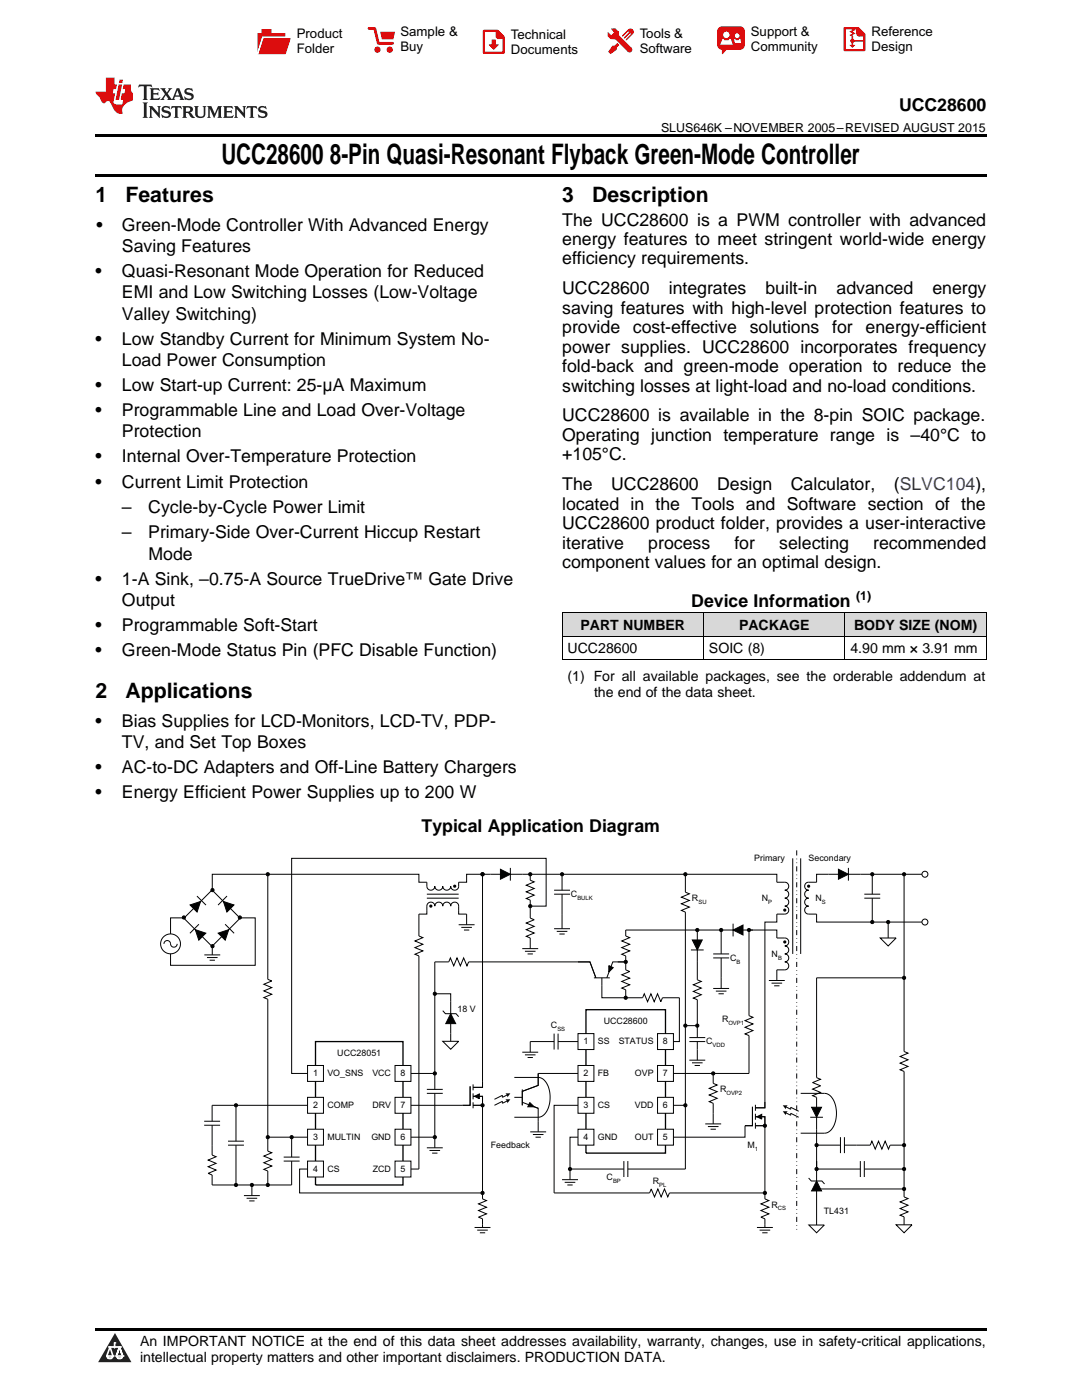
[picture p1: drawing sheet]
<svg xmlns="http://www.w3.org/2000/svg" width="216mm" height="279mm" viewBox="0 0 216 279" stroke-linecap="round" stroke-linejoin="round" font-family="sans-serif">
<g fill="#d8d8d8">
<path d="M112.2 122.3h28.2v4.7h-28.2z"/>
<path d="M140.4 122.3h28.2v4.7h-28.2z"/>
<path d="M168.6 122.3h28.2v4.7h-28.2z"/>
</g>
<path d="M22.9 266l3.3 5.9h-6.6z" fill="#231f20"/>
<path d="M21.3 270.6h1.2l-.3 .5h-.3a.53 .53 0 0 1-.6-.5z" fill-rule="evenodd" fill="#fff"/>
<path d="M21.3 270.6h1.2l-.3 .5h-.3a.53 .53 0 0 1-.6-.5z" fill="none" stroke="#231f20" stroke-width=".33"/>
<path d="M21.3 270.6l1.2 .1-.3 .4h-.5z" fill="none" stroke="#fff" stroke-width=".33"/>
<path d="M22.9 268.9h.1" fill="none" stroke="#fff" stroke-width=".33"/>
<path d="M22.9 268v.9z" fill="#fff"/>
<path d="M22.9 268v.9z" fill="none" stroke="#fff" stroke-width=".33"/>
<circle cx="22.9" cy="268" r=".16" fill="#fff"/>
<path d="M21.8 268.8h.1" fill="none" stroke="#fff" stroke-width=".33"/>
<path d="M21.8 268.8h2.2z" fill="#fff"/>
<path d="M21.8 268.8h2.2z" fill="none" stroke="#fff" stroke-width=".33"/>
<circle cx="24" cy="268.8" r=".16" fill="#fff"/>
<path d="M23.2 270.6h.1" fill="none" stroke="#fff" stroke-width=".33"/>
<path d="M23.8 268.8l-.6 1.8z" fill="#fff"/>
<path d="M23.8 268.8l-.6 1.8z" fill="none" stroke="#fff" stroke-width=".33"/>
<path d="M23.8 268.8l.7 1.8z" fill="#fff"/>
<path d="M23.8 268.8l.7 1.8z" fill="none" stroke="#fff" stroke-width=".33"/>
<path d="M24.4 270.6h.1" fill="none" stroke="#fff" stroke-width=".33"/>
<circle cx="21.3" cy="270.6" r=".16" fill="#fff"/>
<path d="M22 268.8l-.7 1.8z" fill="#fff"/>
<path d="M22 268.8l-.7 1.8z" fill="none" stroke="#fff" stroke-width=".33"/>
<path d="M22 268.8l.5 1.8z" fill="#fff"/>
<path d="M22 268.8l.5 1.8z" fill="none" stroke="#fff" stroke-width=".33"/>
<circle cx="22.5" cy="270.6" r=".16" fill="#fff"/>
<path d="M23.3 270.6h1.2a.63 .63 0 0 1-.6 .5 .63 .63 0 0 1-.6-.5z" fill-rule="evenodd" fill="#fff"/>
<path d="M23.3 270.6h1.2a.63 .63 0 0 1-.6 .5 .63 .63 0 0 1-.6-.5z" fill="none" stroke="#231f20" stroke-width=".33"/>
<path d="M23.3 270.6h1.2l-.4 .5h-.5z" fill="none" stroke="#fff" stroke-width=".33"/>
<path d="M23.2 270.6h.1" fill="none" stroke="#fff" stroke-width=".33"/>
<circle cx="24.5" cy="270.6" r=".16" fill="#fff"/>
<path d="M19 265.1h177.8v.5h-177.8z" fill="#000"/>
<circle cx="53.4" cy="174.5" r=".32" fill="#010202"/>
<g fill="none" stroke="#010202" stroke-width=".2">
<path d="M42.4 177.6v-3.1h11v20.9l.8 .4-1.6 .6 1.6 .7-1.6 .7 1.6 .6-1.6 .7 .8 .3v27.5"/>
<circle cx="53.4" cy="174.5" r=".32"/>
</g>
<path d="M63 207.9h17.4v28.6h-17.4z" fill="none" stroke="#010202" stroke-width=".26"/>
<path d="M61.4 212.6h3.1v3.2h-3.1z" fill-rule="evenodd" fill="#fff"/>
<path d="M61.4 212.6h3.1v3.2h-3.1z" fill="none" stroke="#010202" stroke-width=".2"/>
<path d="M61.4 219h3.1v3.2h-3.1z" fill-rule="evenodd" fill="#fff"/>
<path d="M61.4 219h3.1v3.2h-3.1z" fill="none" stroke="#010202" stroke-width=".2"/>
<path d="M61.4 225.4h3.1v3.1h-3.1z" fill-rule="evenodd" fill="#fff"/>
<path d="M61.4 225.4h3.1v3.1h-3.1z" fill="none" stroke="#010202" stroke-width=".2"/>
<path d="M61.4 231.7h3.1v3.2h-3.1z" fill-rule="evenodd" fill="#fff"/>
<path d="M61.4 231.7h3.1v3.2h-3.1z" fill="none" stroke="#010202" stroke-width=".2"/>
<path d="M78.8 212.6h3.2v3.2h-3.2z" fill-rule="evenodd" fill="#fff"/>
<path d="M78.8 212.6h3.2v3.2h-3.2z" fill="none" stroke="#010202" stroke-width=".2"/>
<path d="M78.8 219h3.2v3.2h-3.2z" fill-rule="evenodd" fill="#fff"/>
<path d="M78.8 219h3.2v3.2h-3.2z" fill="none" stroke="#010202" stroke-width=".2"/>
<path d="M78.8 225.4h3.2v3.1h-3.2z" fill-rule="evenodd" fill="#fff"/>
<path d="M78.8 225.4h3.2v3.1h-3.2z" fill="none" stroke="#010202" stroke-width=".2"/>
<path d="M78.8 231.7h3.2v3.2h-3.2z" fill-rule="evenodd" fill="#fff"/>
<path d="M78.8 231.7h3.2v3.2h-3.2z" fill="none" stroke="#010202" stroke-width=".2"/>
<circle cx="47.1" cy="220.6" r=".32" fill="#010202"/>
<g fill="none" stroke="#010202" stroke-width=".2">
<path d="M45.5 228.5h3.2M45.5 227.7h3.2M47.1 220.6v7.1M47.1 228.5v8"/>
<circle cx="47.1" cy="220.6" r=".32"/>
</g>
<circle cx="47.1" cy="236.5" r=".32" fill="#010202"/>
<circle cx="47.1" cy="236.5" r=".32" fill="none" stroke="#010202" stroke-width=".2"/>
<circle cx="50.3" cy="236.5" r=".32" fill="#010202"/>
<g fill="none" stroke="#010202" stroke-width=".2">
<path d="M40.7 224.6h3.2M40.7 223.8h3.2M42.3 224.6v5.9l.8 .3-1.6 .7 1.6 .7-1.6 .6 1.6 .7-1.6 .7 .8 .3v2M42.3 220.6v3.2M53.4 226.9v2.8l.8 .4-1.6 .6 1.6 .7-1.6 .6 1.6 .7-1.6 .7 .8 .3v2.8M56.6 231.7h3.2M56.6 230.9h3.2M58.2 226.9v4M58.2 231.7v4.8"/>
<circle cx="50.3" cy="236.5" r=".32"/>
</g>
<circle cx="58.2" cy="226.9" r=".32" fill="#010202"/>
<circle cx="58.2" cy="226.9" r=".32" fill="none" stroke="#010202" stroke-width=".2"/>
<circle cx="53.4" cy="236.5" r=".32" fill="#010202"/>
<g fill="none" stroke="#010202" stroke-width=".2">
<path d="M58.2 226.9h3.2"/>
<circle cx="53.4" cy="236.5" r=".32"/>
</g>
<circle cx="53.4" cy="226.9" r=".32" fill="#010202"/>
<g fill="none" stroke="#010202" stroke-width=".2">
<path d="M105.8 180.8h3.2v-9.5h-50.8v42.9h3.2M85.2 218.2h3.1M85.2 217.4h3.1M86.8 214.2v3.2M86.8 218.2v8.7M42.3 220.6h19.1M42.3 236.5h15.9M48.7 238.6h3.1M49.2 239.1h2.1M49.7 239.7h1.1M50.3 236.5v2.1M53.4 226.9h4.8"/>
<path d="M61.4 233.3h-1.6v4.8h36.5"/>
<circle cx="53.4" cy="226.9" r=".32"/>
</g>
<circle cx="86.8" cy="226.9" r=".32" fill="#010202"/>
<circle cx="86.8" cy="226.9" r=".32" fill="none" stroke="#010202" stroke-width=".2"/>
<circle cx="86.8" cy="214.2" r=".32" fill="#010202"/>
<g fill="none" stroke="#010202" stroke-width=".2">
<path d="M85.2 176.1v.8a.79 .79 0 0 0 .8 .8 .79 .79 0 0 0 .8-.8 .79 .79 0 0 0 .8 .8 .79 .79 0 0 0 .7-.8 .79 .79 0 0 0 .8 .8 .79 .79 0 0 0 .8-.8 .79 .79 0 0 0 .8 .8 .79 .79 0 0 0 .8-.8v-.8M85.2 179.2h6.3M85.2 178.5h6.3M83.6 182.4v4.4l.8 .3-1.6 .7 1.6 .7-1.6 .6 1.6 .7-1.6 .6 .8 .4v42.5h-1.6M85.2 181.6v-.8a.79 .79 0 0 1 .8-.8 .79 .79 0 0 1 .8 .8 .79 .79 0 0 1 .8-.8 .79 .79 0 0 1 .7 .8 .79 .79 0 0 1 .8-.8 .79 .79 0 0 1 .8 .8 .79 .79 0 0 1 .8-.8 .79 .79 0 0 1 .8 .8v.8M82 214.2h4.8M82 226.9h4.8v2.2M82 220.6h10.3M85.2 229.1h3.1M85.7 229.6h2.1M86.2 230.1h1.1"/>
<circle cx="86.8" cy="214.2" r=".32"/>
</g>
<path d="M94.7 218.8l.9-.5v1z" fill="#010202"/>
<g fill="none" stroke="#010202" stroke-width=".2">
<path d="M53.4 174.5h30.2v1.6h1.6M96.3 174.5h-3.2v1.6h-1.6M91.5 184.5h3.2M92 185.1h2.2M92.6 185.6h1M93.1 182.4v2.1M93.8 216.8v3.8h-1.5M94.4 218.8h1.9v1.8h-1.9M94.4 216.4v1.2M94.4 218.2v1.2M94.4 220v1.2M94.7 218.8l.9-.5v1z"/>
<path d="M96.3 215.8v1.2h-1.9"/>
</g>
<circle cx="96.3" cy="174.5" r=".32" fill="#010202"/>
<circle cx="96.3" cy="174.5" r=".32" fill="none" stroke="#010202" stroke-width=".2"/>
<circle cx="96.3" cy="238.1" r=".32" fill="#010202"/>
<g fill="none" stroke="#010202" stroke-width=".2">
<path d="M96.3 238.1v1.2l.8 .3-1.6 .7 1.6 .6-1.6 .7 1.6 .7-1.6 .6 .8 .3v1.8M94.7 245h3.2M95.2 245.5h2.1M95.8 246h1"/>
<circle cx="96.3" cy="238.1" r=".32"/>
</g>
<circle cx="96.3" cy="220.6" r=".32" fill="#010202"/>
<g fill="none" stroke="#010202" stroke-width=".2">
<path d="M96.3 220.6v17.5"/>
<circle cx="96.3" cy="220.6" r=".32"/>
</g>
<g fill="#010202">
<circle cx="90.7" cy="176.9" r=".32"/>
<circle cx="86" cy="180.8" r=".32"/>
</g>
<path d="M97.9 174.5h6.3M101.8 173.2v2.6" fill="none" stroke="#010202" stroke-width=".2"/>
<path d="M99.9 173.5l1.9 1-1.9 1z" fill-rule="evenodd" fill="#010202"/>
<path d="M96.3 174.5h1.6M99.9 173.5l1.9 1-1.9 1zM104.2 174.5h1.6v1.2l.8 .3-1.6 .7 1.6 .6-1.6 .7 1.6 .6-1.6 .7 .8 .3v1.2M85.2 181.6v.8h-1.6M91.5 181.6v.8h1.6" fill="none" stroke="#010202" stroke-width=".2"/>
<circle cx="105.8" cy="174.5" r=".32" fill="#010202"/>
<circle cx="105.8" cy="174.5" r=".32" fill="none" stroke="#010202" stroke-width=".2"/>
<circle cx="105.8" cy="180.8" r=".32" fill="#010202"/>
<g fill="none" stroke="#010202" stroke-width=".2">
<path d="M105.8 174.5h6.3M104.2 189.3h3.2M104.7 189.8h2.2M105.3 190.4h1M105.8 180.8v2.4l.8 .4-1.6 .6 1.6 .7-1.6 .6 1.6 .7-1.6 .7 .8 .3v2.1"/>
<circle cx="105.8" cy="180.8" r=".32"/>
</g>
<circle cx="112.2" cy="174.5" r=".32" fill="#010202"/>
<g fill="none" stroke="#010202" stroke-width=".2">
<path d="M110.6 178.5h3.1M110.6 177.7h3.1M112.1 174.5v3.2M112.1 178.5v6.8M110.6 185.3h3.1M111.1 185.9h2.1M111.6 186.4h1.1"/>
<circle cx="112.2" cy="174.5" r=".32"/>
</g>
<circle cx="96.3" cy="174.5" r=".32" fill="#010202"/>
<g fill="none" stroke="#010202" stroke-width=".2">
<path d="M96.3 174.5v41.3M86.8 192v22.2"/>
<circle cx="96.3" cy="174.5" r=".32"/>
</g>
<path d="M116.9 201.5h15.9v28.6h-15.9z" fill="none" stroke="#010202" stroke-width=".26"/>
<path d="M115.3 206.3h3.2v3.2h-3.2z" fill-rule="evenodd" fill="#fff"/>
<path d="M115.3 206.3h3.2v3.2h-3.2z" fill="none" stroke="#010202" stroke-width=".2"/>
<path d="M115.3 212.6h3.2v3.2h-3.2z" fill-rule="evenodd" fill="#fff"/>
<path d="M115.3 212.6h3.2v3.2h-3.2z" fill="none" stroke="#010202" stroke-width=".2"/>
<path d="M115.3 219h3.2v3.2h-3.2z" fill-rule="evenodd" fill="#fff"/>
<path d="M115.3 219h3.2v3.2h-3.2z" fill="none" stroke="#010202" stroke-width=".2"/>
<path d="M115.3 225.4h3.2v3.1h-3.2z" fill-rule="evenodd" fill="#fff"/>
<path d="M115.3 225.4h3.2v3.1h-3.2z" fill="none" stroke="#010202" stroke-width=".2"/>
<path d="M131.2 206.3h3.2v3.2h-3.2z" fill-rule="evenodd" fill="#fff"/>
<path d="M131.2 206.3h3.2v3.2h-3.2z" fill="none" stroke="#010202" stroke-width=".2"/>
<path d="M131.2 212.6h3.2v3.2h-3.2z" fill-rule="evenodd" fill="#fff"/>
<path d="M131.2 212.6h3.2v3.2h-3.2z" fill="none" stroke="#010202" stroke-width=".2"/>
<path d="M131.2 219h3.2v3.2h-3.2z" fill-rule="evenodd" fill="#fff"/>
<path d="M131.2 219h3.2v3.2h-3.2z" fill="none" stroke="#010202" stroke-width=".2"/>
<path d="M131.2 225.4h3.2v3.1h-3.2z" fill-rule="evenodd" fill="#fff"/>
<path d="M131.2 225.4h3.2v3.1h-3.2z" fill="none" stroke="#010202" stroke-width=".2"/>
<path d="M105.7 220l.9 .9h-1.3z" fill="#010202"/>
<path d="M101.2 219.7l-1 .5M102.6 219h1.6M104.2 217.4v.4M104.2 220l3.2 1.2M107.4 214.2v2.4l-3.2 1.2v2.8M105.7 220l.9 .9h-1.3zM106.4 220.8l1 .4v2.6" fill="none" stroke="#010202" stroke-width=".2"/>
<path d="M100.9 219.4h.9l-.6 .8v-.4z" fill-rule="evenodd" fill="#010202"/>
<path d="M101.2 218.5l-1 .5M100.2 220.2v-.4l-1.5 .8" fill="none" stroke="#010202" stroke-width=".2"/>
<path d="M100.9 218.2h.9l-.6 .8-.1-.4z" fill-rule="evenodd" fill="#010202"/>
<path d="M100.2 219v-.4l-1.5 .8M107.4 214.2h7.9M105.8 225.9h3.2M106.3 226.4h2.1M106.9 226.9h1M107.4 223.8v2.1" fill="none" stroke="#010202" stroke-width=".2"/>
<path d="M121.5 192.7l.9 .4-.9 .9z" fill="#010202"/>
<g fill="none" stroke="#010202" stroke-width=".2">
<path d="M115.3 192h2.4l1.2 3.1M118.5 195.1h3.2M120.1 195.1v1.6M121.5 192.7l.9 .4-.9 .9zM124.9 192h-2.6l-1.2 3.1M124.9 199.1h3.3l.4-.8 .6 1.6 .7-1.6 .6 1.6 .7-1.6 .7 1.6 .3-.8h3.4M104.2 210h3.2M104.7 210.5h2.2M105.3 211h1M110.6 206.3v3.2M110.6 207.9h-4.8v2.1M111.4 206.3v3.2"/>
<path d="M111.4 207.9h3.9M113.7 233.3h10.8M124.5 231.7v3.2M125.3 231.7v3.2M125.3 233.3h11.5"/>
</g>
<circle cx="113.7" cy="233.3" r=".32" fill="#010202"/>
<g fill="none" stroke="#010202" stroke-width=".2">
<path d="M115.3 226.9h-1.6v6.4M115.3 220.6h-4.7v17.5h19l.3-.8 .7 1.6 .7-1.6 .6 1.6 .7-1.6 .6 1.6 .4-.8h19"/>
<circle cx="113.7" cy="233.3" r=".32"/>
</g>
<circle cx="136.8" cy="220.6" r=".32" fill="#010202"/>
<g fill="none" stroke="#010202" stroke-width=".2">
<path d="M134.4 220.6h2.4v12.7"/>
<circle cx="136.8" cy="220.6" r=".32"/>
</g>
<path d="M151 222.9l1-.5v.9z" fill="#010202"/>
<path d="M152.6 219.9v1.2h-1.9M150.1 220.9v3.8h-1.4M150.7 222.9h1.9v1.8h-1.9M150.7 220.5v1.2M150.7 222.3v1.2M150.7 224.1v1.2M151 222.9l1-.5v.9z" fill="none" stroke="#010202" stroke-width=".2"/>
<circle cx="152.6" cy="238.1" r=".32" fill="#010202"/>
<g fill="none" stroke="#010202" stroke-width=".2">
<path d="M151 245h3.2M151.6 245.5h2.1M152.1 246h1.1M152.6 244.4v.6"/>
<circle cx="152.6" cy="238.1" r=".32"/>
</g>
<circle cx="152.6" cy="224.7" r=".32" fill="#010202"/>
<g fill="none" stroke="#010202" stroke-width=".2">
<path d="M136.8 174.5v3.6l.8 .3-1.6 .6 1.6 .7-1.6 .7 1.6 .6-1.6 .7 .8 .3v22.7M102.6 215h4.8a3.1 3.1 0 0 1 2.3 3.2 4.4 4.4 0 0 1-1.8 4.7l-5.3 .1M152.6 224.7v13.4"/>
<circle cx="152.6" cy="224.7" r=".32"/>
</g>
<circle cx="136.8" cy="174.5" r=".32" fill="#010202"/>
<g fill="none" stroke="#010202" stroke-width=".2">
<path d="M124.9 192v1.6l.7 .3-1.5 .6 1.5 .7-1.5 .7 1.5 .6-1.5 .7 .8 .3v1.6"/>
<circle cx="136.8" cy="174.5" r=".32"/>
</g>
<circle cx="124.9" cy="192" r=".32" fill="#010202"/>
<g fill="none" stroke="#010202" stroke-width=".2">
<path d="M123.3 192h1.6"/>
<circle cx="124.9" cy="192" r=".32"/>
</g>
<circle cx="124.9" cy="199.1" r=".32" fill="#010202"/>
<g fill="none" stroke="#010202" stroke-width=".2">
<path d="M120.1 196.7v2.4h4.8"/>
<circle cx="124.9" cy="199.1" r=".32"/>
</g>
<circle cx="136.8" cy="204.7" r=".32" fill="#010202"/>
<g fill="none" stroke="#010202" stroke-width=".2">
<path d="M112.1 174.5h24.7M124.9 185.6h14.2M135.6 199.1v8.8h-1.2M137.6 211.6h3.1M137.6 207.9h3.1M137.6 207.1h3.1M138.1 212.1h2.1M138.6 212.6h1.1M139.1 207.1v-2.4h-2.3v15.9M139.1 207.9v3.7M112.1 235.4h3.2M112.7 236h2.1"/>
<path d="M113.2 236.5h1.1M113.7 233.3v2.1M152.6 238.1v1.2l.8 .3-1.6 .7 1.6 .6-1.6 .7 1.6 .7-1.6 .6 .8 .3v1.2"/>
<circle cx="136.8" cy="204.7" r=".32"/>
</g>
<circle cx="139.1" cy="204.7" r=".32" fill="#010202"/>
<g fill="none" stroke="#010202" stroke-width=".2">
<path d="M155 176.1h1.6a.79 .79 0 0 1 .8 .8 .79 .79 0 0 1-.8 .8 .79 .79 0 0 1 .8 .8 .79 .79 0 0 1-.8 .7 .79 .79 0 0 1 .8 .8 .79 .79 0 0 1-.8 .8 .8 .8 0 0 1 .8 .8 .8 .8 0 0 1-.8 .8h-1.6M158.2 171.3v19.1M159.8 171.3v19.1M162.9 176.1h-1.5a.79 .79 0 0 0-.8 .8 .79 .79 0 0 0 .8 .8 .79 .79 0 0 0-.8 .8 .79 .79 0 0 0 .8 .7 .79 .79 0 0 0-.8 .8 .79 .79 0 0 0 .8 .8 .8 .8 0 0 0-.8 .8 .8 .8 0 0 0 .8 .8h1.5M155 187.2h1.6a.79 .79 0 0 1 .8 .8 .79 .79 0 0 1-.8 .8 .79 .79 0 0 1 .8 .8 .79 .79 0 0 1-.8 .8 .79 .79 0 0 1 .8 .8 .79 .79 0 0 1-.8 .8 .79 .79 0 0 1 .8 .8 .79 .79 0 0 1-.8 .8h-1.6"/>
<circle cx="139.1" cy="204.7" r=".32"/>
</g>
<g fill="#010202">
<circle cx="161.4" cy="176.9" r=".32"/>
<circle cx="156.6" cy="188" r=".32"/>
<circle cx="156.6" cy="181.6" r=".32"/>
</g>
<g fill="none" stroke="#010202" stroke-width=".2">
<path d="M136.8 174.5h18.2v1.6M159 169.7v1M159 171.4v.1M159 172.1v.2M159 172.9v1M159 174.5v.2M159 175.3v.1M159 176.1v1M159 177.7v.2M159 178.5v.1M159 179.2v1.1M169.3 173.2v2.6"/>
<path d="M171.7 174.5h-8.8v1.6M149.5 185.6h5.5v1.6M155 182.4v1.6h-2.4v35.9M159 180.9v.1M159 181.7v.1M159 182.4v1M159 184.1v.1M159 184.8v.2M159 185.6v1M159 187.3v.1M159 188v.2M159 188.8v1"/>
<path d="M159 190.4v.2M159 191.2v.1M159 192v1M159 193.6v.1M159 194.4v.1M159 195.1v1.1M159 196.8v.1M159 197.6v.1M159 198.3v1M159 200v.1M159 200.7v.2M159 201.5v1"/>
<path d="M159 203.2v.1M159 203.9v.2M159 204.7v1M159 206.3v.2M159 207.1v.1M159 207.9v1M159 209.5v.1M159 210.3v.1M159 211v1.1M159 212.7v.1M159 213.5v.1M159 214.2v1"/>
<path d="M159 215.9v.1M159 216.6v.2M159 217.4v1M159 219.1v.1M159 219.8v.2M159.8 218.2h4.7a3.1 3.1 0 0 1 2.4 3.2 4.4 4.4 0 0 1-1.9 4.7l-5.2 .1M159 220.6v1M159 222.2v.2M159 223v.1M159 223.8v1M159 225.4v.1M159 226.2v.1"/>
<path d="M159 226.9v1.1M159 228.6v.1M159 229.4v.1M159 230.1v1M159 231.8v.1M159 232.5v.2M159 233.3v1M159 235v.1M159 235.7v.2M159 236.5v1M159 238.1v.2M159 238.9v.1"/>
<path d="M159 239.7v1M159 241.3v.1M159 242.1v.1M159 242.8v1.1M159 244.5v.1M159 245.3v.1"/>
</g>
<path d="M167.3 173.5l2 1-2 1z" fill-rule="evenodd" fill="#010202"/>
<path d="M167.3 173.5l2 1-2 1z" fill="none" stroke="#010202" stroke-width=".2"/>
<circle cx="174.1" cy="174.5" r=".32" fill="#010202"/>
<g fill="none" stroke="#010202" stroke-width=".2">
<path d="M171.7 174.5h2.3v4M172.5 179.2h3.1M172.5 178.5h3.1M174 179.2v4.8"/>
<circle cx="174.1" cy="174.5" r=".32"/>
</g>
<circle cx="174.1" cy="184" r=".32" fill="#010202"/>
<g fill="none" stroke="#010202" stroke-width=".2">
<path d="M162.9 182.4v1.6h11.1"/>
<circle cx="174.1" cy="184" r=".32"/>
</g>
<circle cx="177.2" cy="184" r=".32" fill="#010202"/>
<g fill="none" stroke="#010202" stroke-width=".2">
<path d="M174 184h3.2v3.2M175.6 187.2h3.2l-1.6 1.6z"/>
<circle cx="177.2" cy="184" r=".32"/>
</g>
<circle cx="180.4" cy="174.5" r=".32" fill="#010202"/>
<g fill="none" stroke="#010202" stroke-width=".2">
<path d="M174 174.5h6.4v20.6"/>
<circle cx="180.4" cy="174.5" r=".32"/>
</g>
<circle cx="184.6" cy="184" r=".6" fill="#fff"/>
<g fill="none" stroke="#010202" stroke-width=".2">
<path d="M177.2 184h6.8"/>
<circle cx="184.6" cy="184" r=".6"/>
</g>
<circle cx="180.4" cy="195.1" r=".32" fill="#010202"/>
<g fill="none" stroke="#010202" stroke-width=".2">
<path d="M153.4 195.7h3.2M153.9 196.2h2.2M154.5 196.7h1M155 193.6v2.1M180.4 195.1h-17.5v20l.8 .3-1.6 .7 1.6 .6-1.6 .7 1.6 .6-1.6 .7 .8 .3v6.4M161.7 223h2.5"/>
<circle cx="180.4" cy="195.1" r=".32"/>
</g>
<path d="M161.9 221h2l-1 2z" fill-rule="evenodd" fill="#010202"/>
<path d="M161.9 221h2l-1 2z" fill="none" stroke="#010202" stroke-width=".2"/>
<circle cx="162.9" cy="228.5" r=".32" fill="#010202"/>
<g fill="none" stroke="#010202" stroke-width=".2">
<path d="M156.8 222.1l1 .5M162.9 225.4v3.1"/>
<circle cx="162.9" cy="228.5" r=".32"/>
</g>
<path d="M156.2 221.8h1l-.3 .3-.1 .5z" fill-rule="evenodd" fill="#010202"/>
<path d="M156.8 220.9l1 .5M157.8 222.6v-.4l1.6 .8" fill="none" stroke="#010202" stroke-width=".2"/>
<path d="M156.2 220.6h1l-.3 .3-.1 .5z" fill-rule="evenodd" fill="#010202"/>
<path d="M157.8 221.4v-.4l1.6 .8M162.9 228.5h4.8M162.9 233.3h8.8M167.7 226.9v3.2M168.5 228.5h5.1l.4-.8 .6 1.6 .7-1.6 .7 1.6 .6-1.6 .7 1.6 .3-.8h2.8M168.5 226.9v3.2M171.7 231.7v3.2M172.5 231.7v3.2M172.5 233.3h7.9M161.4 244.5h3.1l-1.6 1.5z" fill="none" stroke="#010202" stroke-width=".2"/>
<circle cx="162.9" cy="233.3" r=".32" fill="#010202"/>
<g fill="none" stroke="#010202" stroke-width=".2">
<path d="M180.4 195.1v14.8l.8 .3-1.6 .6 1.6 .7-1.6 .7 1.6 .6-1.6 .7 .8 .3v14.7M162.9 228.5v4.8"/>
<circle cx="162.9" cy="233.3" r=".32"/>
</g>
<circle cx="180.4" cy="233.3" r=".32" fill="#010202"/>
<g fill="none" stroke="#010202" stroke-width=".2">
<path d="M180.4 228.5v4.8"/>
<circle cx="180.4" cy="233.3" r=".32"/>
</g>
<circle cx="180.4" cy="228.5" r=".32" fill="#010202"/>
<g fill="none" stroke="#010202" stroke-width=".2">
<path d="M180.4 237.3v1.6l.8 .3-1.6 .7 1.6 .6-1.6 .7 1.6 .7-1.6 .6 .8 .3v1.6M178.8 244.4h3.2l-1.6 1.6z"/>
<circle cx="180.4" cy="228.5" r=".32"/>
</g>
<path d="M162.9 235.7l1 2h-2z" fill-rule="evenodd" fill="#010202"/>
<path d="M161.4 235.1l.5 .6h2.1l.5 .6M162.9 235.7l1 2h-2zM162.9 233.3v-1.6v1.6M162.9 233.3v11.2M162.9 237.3h17.5" fill="none" stroke="#010202" stroke-width=".2"/>
<circle cx="180.4" cy="237.3" r=".32" fill="#010202"/>
<g fill="none" stroke="#010202" stroke-width=".2">
<path d="M142.3 214.2v2l.8 .3-1.6 .7 1.6 .7-1.6 .6 1.6 .7-1.6 .7 .8 .3v4.1M140.7 224.3h3.2M141.3 224.8h2.1M141.8 225.4h1M180.4 233.3v4"/>
<circle cx="180.4" cy="237.3" r=".32"/>
</g>
<circle cx="142.3" cy="214.2" r=".32" fill="#010202"/>
<g fill="none" stroke="#010202" stroke-width=".2">
<path d="M134.4 214.2h7.9"/>
<circle cx="142.3" cy="214.2" r=".32"/>
</g>
<circle cx="149.5" cy="185.6" r=".32" fill="#010202"/>
<g fill="none" stroke="#010202" stroke-width=".2">
<path d="M143.9 185.6h6.3M146.3 184.3v2.6M142.3 214.2h7.2"/>
<circle cx="149.5" cy="185.6" r=".32"/>
</g>
<path d="M146.3 185.6l2-1v2z" fill-rule="evenodd" fill="#010202"/>
<path d="M146.3 185.6l2-1v2zM149.5 185.6v17.1l.7 .3-1.5 .7 1.5 .6-1.5 .7 1.5 .7-1.5 .6 .8 .4v7.5M148.7 224.7v2.2h-14.3" fill="none" stroke="#010202" stroke-width=".2"/>
<path d="M89.9 202.3l1 2h-2z" fill-rule="evenodd" fill="#010202"/>
<path d="M89.9 199.9v6.4M88.3 201.7l.6 .6h2.1l.5 .6M89.9 202.3l1 2h-2z" fill="none" stroke="#010202" stroke-width=".2"/>
<circle cx="86.8" cy="198.3" r=".32" fill="#010202"/>
<g fill="none" stroke="#010202" stroke-width=".2">
<path d="M86.8 198.3h3.1v1.6M86.8 192h2.7l.4-.8 .6 1.6 .7-1.6 .7 1.6 .6-1.6 .7 1.6 .3-.8h21.8M124.9 185.6v1.2l.7 .3-1.5 .7 1.5 .7-1.5 .6 1.5 .7-1.5 .6 .8 .4v1.2M137.9 189.6h2.5M139.1 185.6v9.9l.8 .4-1.6 .6 1.6 .7-1.6 .7 1.6 .6-1.6 .7 .8 .3v5.2M142.3 191.2h3.2M142.3 190.4h3.2M143.9 185.6v4.8M143.9 191.2v3.9M88.3 207.8h3.2l-1.6 1.6zM89.9 206.3v1.5"/>
<circle cx="86.8" cy="198.3" r=".32"/>
</g>
<path d="M138.1 187.6h2l-1 2z" fill-rule="evenodd" fill="#010202"/>
<path d="M138.1 187.6h2l-1 2z" fill="none" stroke="#010202" stroke-width=".2"/>
<circle cx="143.9" cy="185.6" r=".32" fill="#010202"/>
<circle cx="143.9" cy="185.6" r=".32" fill="none" stroke="#010202" stroke-width=".2"/>
<circle cx="139.1" cy="185.6" r=".32" fill="#010202"/>
<g fill="none" stroke="#010202" stroke-width=".2">
<path d="M32.7 188.4a.68 .68 0 0 1 .8-.7 .68 .68 0 0 1 .6 .8 .66 .66 0 0 0 .7 .5 .66 .66 0 0 0 .6-.6M44.9 184.5l1.8 1.8M47.9 183.2l-5.6 5.7M139.1 185.6h4.8M142.3 197.3h3.2M142.8 197.8h2.2M143.4 198.3h1M143.9 195.1v2.2"/>
<circle cx="34" cy="188.4" r="1.98"/>
<circle cx="139.1" cy="185.6" r=".32"/>
</g>
<path d="M43.5 186.2l2.1-.7-.7 2.1z" fill-rule="evenodd" fill="#010202"/>
<path d="M42.3 177.6l5.6 5.6M45.3 178.8l-1.8 1.8M43.5 186.2l2.1-.7-.7 2.1z" fill="none" stroke="#010202" stroke-width=".2"/>
<path d="M44.6 179.9l2.1 .7-1.4 1.4z" fill-rule="evenodd" fill="#010202"/>
<path d="M44.6 179.9l2.1 .7-1.4 1.4zM36.7 183.2l5.6 5.7M39.7 184.5l-1.8 1.8" fill="none" stroke="#010202" stroke-width=".2"/>
<path d="M39 185.5l2.1 .7-1.4 1.4z" fill-rule="evenodd" fill="#010202"/>
<path d="M39.3 178.8l1.8 1.8M42.3 177.6l-5.6 5.6M39 185.5l2.1 .7-1.4 1.4z" fill="none" stroke="#010202" stroke-width=".2"/>
<path d="M37.9 180.6l2.1-.7-.7 2.1z" fill-rule="evenodd" fill="#010202"/>
<path d="M36.8 183.2h-2.8v3.2M37.9 180.6l2.1-.7-.7 2.1zM40.8 190.6h3.1M41.3 191.1h2.1M41.8 191.6h1.1M42.4 188.7v1.9" fill="none" stroke="#010202" stroke-width=".2"/>
<circle cx="42.4" cy="188.8" r=".32" fill="#010202"/>
<circle cx="42.4" cy="188.8" r=".32" fill="none" stroke="#010202" stroke-width=".2"/>
<circle cx="47.9" cy="183.1" r=".32" fill="#010202"/>
<circle cx="47.9" cy="183.1" r=".32" fill="none" stroke="#010202" stroke-width=".2"/>
<circle cx="42.4" cy="177.6" r=".32" fill="#010202"/>
<circle cx="42.4" cy="177.6" r=".32" fill="none" stroke="#010202" stroke-width=".2"/>
<circle cx="36.7" cy="183.1" r=".32" fill="#010202"/>
<g fill="none" stroke="#010202" stroke-width=".2">
<path d="M47.9 183.2h3v9.4h-16.9v-2.2"/>
<circle cx="36.7" cy="183.1" r=".32"/>
</g>
<circle cx="184.6" cy="174.5" r=".6" fill="#fff"/>
<g fill="none" stroke="#010202" stroke-width=".2">
<path d="M180.4 174.5h3.6"/>
<circle cx="184.6" cy="174.5" r=".6"/>
</g>
<path d="M19 34.8h177.8v.5h-177.8zM19 26.8h177.8v.6h-177.8zM112.2 131.6l.1 .1zM168.5 131.6l.1 .1zM196.7 131.6l.1 .1z" fill="#000"/>
<path d="M112.2 131.6h84.6M112.2 126.9h84.6M112.2 122.3h84.6M112.2 122.3v9.4M140.4 122.3v9.4M168.6 122.3v9.4M196.8 122.3v9.4" fill="none" stroke="#000" stroke-width=".2"/>
<path d="M27.7 16.9l-.1 .6 .6-.3h.5v.2v2.2l-.2 .4h1l-.2-.4v-2.2v-.2h.5l.6 .3-.2-.6zM29.9 17.6l.2 .4v1.6l-.2 .4h1.9l.1-.6a1.09 1.09 0 0 1-1.3 .1v-.6h.6l.4 .2v-.7l-.2 .2h-.8v-.6l.2-.1a1.01 1.01 0 0 1 1 .3l-.1-.6zM32 17.6l.9 1.2-1 1.2h.9l-.2-.3 .5-.7 .5 .7-.3 .3h1.7l-.2-.3 .1-.4h1l.1 .4-.2 .3h1l-.3-.4-.7-2h-.5l-1 2.2-.8-1.1 .9-1.1h-.9l.2 .2-.4 .7-.4-.7 .2-.2zM35.4 18l.4 1h-.8zM37 17.7a.66 .66 0 0 0-.2 .8 .66 .66 0 0 0 .6 .4l.7 .2 .1 .2a.8 .8 0 0 1-.7 .4 .8 .8 0 0 1-.7-.5l.1 .8 .2-.2a.94 .94 0 0 0 1.1 .1 .94 .94 0 0 0 .4-.9 1.48 1.48 0 0 0-1.3-.6v-.4a1.1 1.1 0 0 1 1.2 .2l-.2-.6-.2 .1-.5-.1zM28.5 20.4l.2 .4v2.3l-.2 .4h1l-.2-.4v-2.3l.2-.4zM29.7 21.2l.2 .4v1.5l-.2 .4h.8l-.3-.4 .1-1.3 1.6 1.8v-2l.2-.4h-.7l.2 .2v1.1l-1.2-1.3zM32.5 21.3a.66 .66 0 0 0-.2 .8 .66 .66 0 0 0 .6 .4l.6 .2 .2 .2a.8 .8 0 0 1-.8 .4 .8 .8 0 0 1-.7-.5l.2 .7 .2-.1a.94 .94 0 0 0 1 .1 .94 .94 0 0 0 .5-1 1.47 1.47 0 0 0-1.3-.6l-.1-.3a1.1 1.1 0 0 1 1.3 .2l-.2-.6-.2 .1-.5-.2zM34.3 21.2l-.2 .6a.64 .64 0 0 1 .8-.3v1.6l-.2 .4h1l-.3-.4 .1-1.6a.66 .66 0 0 1 .8 .3l-.2-.6zM36.3 21.2l.3 .4v1.5l-.3 .4h1l-.2-.2v-.7h.5l.1 .1a.8 .8 0 0 0 1.2 .7l-1-1a.62 .62 0 0 0 .6-.5 .62 .62 0 0 0-.6-.7zM37.1 21.5h.1a.48 .48 0 0 1 .6 0 .48 .48 0 0 1 .1 .6l-.2 .1-.6 .1zM38.7 21.2l.2 .2a2.29 2.29 0 0 0 .4 2 1.05 1.05 0 0 0 1.7-.7v-1.3l.2-.2h-.8l.2 .4v1.1a.61 .61 0 0 1-.6 .6 .61 .61 0 0 1-.6-.6v-1.1l.3-.4zM41.3 21.2l.3 .4v1.5l-.3 .4h.8l-.2-.4v-1.4l.8 1.9 .9-1.9v1.4l-.2 .4h.9l-.2-.4v-1.5l.2-.4h-.8l-.7 1.5-.6-1.5zM44.5 21.2l.2 .4v1.5l-.2 .4h1.9l.2-.6a1.1 1.1 0 0 1-1.4 .2v-.7h.6l.4 .2v-.6l-.2 .1-.8 .1v-.6l.2-.1a1.02 1.02 0 0 1 1.1 .2l-.2-.5zM46.7 21.2l.2 .4v1.5l-.2 .4h.8l-.3-.4 .1-1.3 1.6 1.8v-2l.2-.4h-.7l.2 .2v1.1l-1.2-1.3zM49.3 21.2l-.1 .6a.64 .64 0 0 1 .8-.3v1.6l-.3 .4h1l-.2-.4v-1.6a.66 .66 0 0 1 .8 .3l-.1-.6zM51.7 21.3a.66 .66 0 0 0-.2 .7 .66 .66 0 0 0 .7 .5l.6 .2 .1 .2a.8 .8 0 0 1-.7 .4 .8 .8 0 0 1-.7-.5l.1 .7 .2-.1a.94 .94 0 0 0 1.1 .1 .94 .94 0 0 0 .4-1 1.48 1.48 0 0 0-1.2-.6l-.1-.3a1.1 1.1 0 0 1 1.2 .2l-.2-.6-.1 .1-.6-.2z" fill="#231f20"/>
<path d="M21.1 15.5v2.8h-2v.4l.9 .9a.96 .96 0 0 0 1 1 .59 .59 0 0 1 .5-.4 .59 .59 0 0 1 .5 .3l.4 .8a1.61 1.61 0 0 0 2.1 1.3 1.63 1.63 0 0 1 1.1-2.2l.9-.3v-1.5a1.6 1.6 0 0 1-.4-1.7h-1.4l-.2 .9h.5l-.2 .8h-.5l-.2 1v.3h.5l-.2 .9h-.7a.74 .74 0 0 1-1-.6l.3-1.6h-.5l.2-.8h.5l.1-.9h-.4v-1.4zM23.7 16.9l-.7 3h.8l.6-3zM23.8 15.9l-.1 .7h.7l.2-.7z" fill="#ee1d23"/>
<g fill="#d60000">
<path d="M52.2 5.8h2v.8h2.7v4.2h-5.5v-4.2h.8z" fill-rule="evenodd"/>
<path d="M52.5 7.5h5.6l-1.1 3.3h-5.6z" fill-rule="evenodd"/>
</g>
<path d="M52.4 7.4h5.7v.1h-5.6l-1.1 3.3z" fill-rule="evenodd" fill="#fff"/>
<path d="M52.4 7.4h5.7v.1h-5.6l-1.1 3.3z" fill="none" stroke="#fff" stroke-width=".2"/>
<path d="M73.6 5.7h1.2l.7 2.9h2.8" fill="none" stroke="#d60000" stroke-width=".55"/>
<g fill="#d60000">
<path d="M75.9 6.3h2.9l-.3 1.6h-2.3z" fill-rule="evenodd"/>
<circle cx="75.3" cy="9.9" r=".62"/>
<circle cx="77.8" cy="9.9" r=".62"/>
</g>
<path d="M96.6 6.2h2.7l1.2 1.2v3.1h-3.9z" fill="none" stroke="#d60000" stroke-width=".44"/>
<g fill="#d60000">
<path d="M98.1 7.9h.8v1h.6l-1 1.1-.9-1v-.1h.5z" fill-rule="evenodd"/>
<path d="M98.9 6.2h.4l1.2 1.2v.4h-1.2l-.4-.4z" fill-rule="evenodd"/>
<path d="M122 5.7h.8l.6 .6 .1 .7 2.5 2.5-.7 .8-2.4-2.3-1.1-.2-.6-.6v-.8l.8 .6 .4-.4v-.2l-.4-.5z" fill-rule="evenodd"/>
<path d="M122.2 9.1h.5l.5-.5 .4 .4-.5 .5-.1 .4-1.2 .9-.4-.5z" fill-rule="evenodd"/>
<path d="M125.3 5.9a.67 .67 0 0 1 1 0 .67 .67 0 0 1 0 .9z" fill-rule="evenodd"/>
<path d="M125.3 5.9l1 .9-1.2 1.2h-.2v-.2l.9-.9 .1-.2h-.2l-1 1h-.2v-.2l1-1v-.2h-.2l-1 1h-.2v-.2z" fill-rule="evenodd"/>
<circle cx="125.6" cy="9.9" r=".54"/>
</g>
<path d="M123.4 6.3l-.1 .7" fill="none" stroke="#d60000" stroke-width=".2"/>
<g fill="#d60000">
<path d="M143.4 5.5l.7-.2h3.6a.95 .95 0 0 1 .9 .9v2.8a.95 .95 0 0 1-.9 .9h-3.6a.95 .95 0 0 1-1-.9v-2.8z" fill-rule="evenodd"/>
<path d="M144 9.9h1l-.8 .9h-.2z" fill-rule="evenodd"/>
</g>
<g fill="#fff">
<path d="M146.6 8.6h1.3z"/>
<path d="M144.1 7.8h.3l.1 .2h.8l.2-.2h.3l.4 1.1h-2.5z" fill-rule="evenodd"/>
<path d="M146.5 7.8h.2l.2 .2h.5l.1-.2h.2l.2 .8h-1.3z" fill-rule="evenodd"/>
<circle cx="144.9" cy="6.9" r=".65"/>
<circle cx="147.1" cy="7.1" r=".48"/>
</g>
<path d="M168.5 5.6h2.7l1.3 1.3v3.1h-4z" fill="none" stroke="#d60000" stroke-width=".44"/>
<path d="M170.1 7.3v1.8M170.1 8.1h2.3" fill="none" stroke="#d60000" stroke-width=".3"/>
<g fill="#d60000">
<path d="M170.9 5.6h.3l1.3 1.3v.4h-1.1l-.5-.6z" fill-rule="evenodd"/>
<circle cx="170.1" cy="8.1" r=".42"/>
<circle cx="171.4" cy="6.7" r=".55"/>
</g>
<g fill="#d60000">
<path d="M169.5 9h1.2l-.6 .5z"/>
<path d="M169.8 5.8h.6l.3 .2-.6 .3 .6 .4-.7 .3 .2 .3h-.2l-.5-.3 .6-.3-.6-.4 .6-.3z"/>
</g>
<g font-size="5.6">
<text x="44.2" y="32.8">UCC28600</text>
<text x="65.8" y="32.8">8-Pin Quasi-Resonant Flyback Green-Mode Controller</text>
</g>
<g font-size="4.2">
<text x="19" y="40.4">1</text>
<text x="25" y="40.4">Features</text>
<text x="112.2" y="40.4">3</text>
<text x="118.2" y="40.4">Description</text>
<text x="19" y="139.4">2</text>
<text x="25" y="139.4">Applications</text>
</g>
<g font-size="3.5">
<text x="179.4" y="22.2">UCC28600</text>
<text x="19.2" y="46.1">•</text>
<text x="24.3" y="46.1">Green-Mode Controller With Advanced Energy</text>
<text x="112.2" y="45">The UCC28600 is a PWM controller with advanced</text>
<text x="24.3" y="50.3">Saving Features</text>
<text x="112.2" y="48.9">energy features to meet stringent world-wide energy</text>
<text x="112.2" y="52.8">efficiency requirements.</text>
<text x="19" y="55.3">•</text>
<text x="24.3" y="55.3">Quasi-Resonant Mode Operation for Reduced</text>
<text x="24.3" y="59.5">EMI and Low Switching Losses (Low-Voltage</text>
<text x="112.2" y="58.7">UCC28600</text>
<text x="133.4" y="58.7">integrates</text>
<text x="152.7" y="58.7">built-in</text>
<text x="166.9" y="58.7">advanced</text>
<text x="186" y="58.7">energy</text>
<text x="24.3" y="63.8">Valley Switching)</text>
<text x="112.2" y="62.6">saving features with high-level protection features to</text>
<text x="19" y="68.8">•</text>
<text x="24.3" y="68.8">Low Standby Current for Minimum System No-</text>
<text x="112.2" y="66.5">provide</text>
<text x="112.2" y="70.4">power supplies. UCC28600 incorporates frequency</text>
<text x="126.3" y="66.5">cost-effective</text>
<text x="149.6" y="66.5">solutions</text>
<text x="166.1" y="66.5">for</text>
<text x="172.7" y="66.5">energy-efficient</text>
<text x="24.3" y="73">Load Power Consumption</text>
<text x="112.2" y="74.3">fold-back and green-mode operation to reduce the</text>
<text x="19" y="78">•</text>
<text x="19" y="83">•</text>
<text x="24.3" y="78">Low Start-up Current: 25-μA Maximum</text>
<text x="24.3" y="83">Programmable Line and Load Over-Voltage</text>
<text x="112.2" y="78.1">switching losses at light-load and no-load conditions.</text>
<text x="24.3" y="87.3">Protection</text>
<text x="112.2" y="84.1">UCC28600 is available in the 8-pin SOIC package.</text>
<text x="112.2" y="88">Operating junction temperature range is –40°C to</text>
<text x="19" y="92.3">•</text>
<text x="24.3" y="92.3">Internal Over-Temperature Protection</text>
<text x="112.2" y="91.9">+105°C.</text>
<text x="19" y="97.3">•</text>
<text x="24.3" y="97.3">Current Limit Protection</text>
<text x="112.2" y="97.8">The</text>
<text x="112.2" y="101.7">located in the Tools and Software section of the</text>
<text x="122" y="97.8">UCC28600</text>
<text x="143.1" y="97.8">Design</text>
<text x="157.8" y="97.8">Calculator,</text>
<text x="178.4" y="97.8">(SLVC104),</text>
<text x="24.3" y="102.4">–</text>
<text x="24.3" y="107.5">–</text>
<text x="29.6" y="102.4">Cycle-by-Cycle Power Limit</text>
<text x="29.6" y="107.5">Primary-Side Over-Current Hiccup Restart</text>
<text x="112.2" y="105.6">UCC28600 product folder, provides a user-interactive</text>
<text x="29.6" y="111.7">Mode</text>
<text x="112.2" y="109.5">iterative</text>
<text x="112.2" y="113.3">component values for an optimal design.</text>
<text x="129.4" y="109.5">process</text>
<text x="146.5" y="109.5">for</text>
<text x="155.5" y="109.5">selecting</text>
<text x="174.2" y="109.5">recommended</text>
<text x="19" y="116.7">•</text>
<text x="24.3" y="116.7">1-A Sink, –0.75-A Source TrueDrive™ Gate Drive</text>
<text x="19" y="125.9">•</text>
<text x="24.3" y="120.9">Output</text>
<text x="24.3" y="125.9">Programmable Soft-Start</text>
<text x="137.9" y="121.1">Device Information</text>
<text x="19" y="131">•</text>
<text x="24.3" y="131">Green-Mode Status Pin (PFC Disable Function)</text>
<text x="19" y="145.1">•</text>
<text x="24.3" y="145.1">Bias Supplies for LCD-Monitors, LCD-TV, PDP-</text>
<text x="24.3" y="149.3">TV, and Set Top Boxes</text>
<text x="19" y="154.3">•</text>
<text x="24.3" y="154.3">AC-to-DC Adapters and Off-Line Battery Chargers</text>
<text x="19" y="159.3">•</text>
<text x="24.3" y="159.3">Energy Efficient Power Supplies up to 200 W</text>
<text x="84.1" y="166.1">Typical Application Diagram</text>
</g>
<g font-size="2.8">
<text x="115.8" y="125.7">PART NUMBER</text>
<text x="147.5" y="125.7">PACKAGE</text>
<text x="170.4" y="125.7">BODY SIZE (NOM)</text>
<text x="113.2" y="130.4">UCC28600</text>
<text x="141.5" y="130.4">SOIC (8)</text>
<text x="169.7" y="130.4">4.90 mm × 3.91 mm</text>
<text x="113.2" y="135.9">(1) For all available packages, see the orderable addendum at</text>
<text x="118.5" y="139.1">the end of the data sheet.</text>
<text x="27.9" y="268.6">An IMPORTANT NOTICE at the end of this data sheet addresses availability, warranty, changes, use in safety-critical applications,</text>
<text x="27.9" y="271.8">intellectual property matters and other important disclaimers. PRODUCTION DATA.</text>
</g>
<g font-size="2.6">
<text x="59.2" y="7.6">Product</text>
<text x="59.2" y="10.6">Folder</text>
<text x="79.9" y="7.3">Sample &amp;</text>
<text x="79.9" y="10.2">Buy</text>
<text x="102" y="7.8">Technical</text>
<text x="102" y="10.8">Documents</text>
<text x="127.6" y="7.6">Tools &amp;</text>
<text x="127.6" y="10.6">Software</text>
<text x="149.8" y="7.2">Support &amp;</text>
<text x="149.8" y="10.2">Community</text>
<text x="173.9" y="7.3">Reference</text>
<text x="173.9" y="10.2">Design</text>
</g>
<g font-size="2.5">
<text x="131.9" y="26.3">SLUS646K –NOVEMBER 2005–REVISED AUGUST 2015</text>
<text x="170.8" y="119.7">(1)</text>
</g>
<g font-size="1.8" fill="#010202">
<text x="150.5" y="171.8">Primary</text>
<text x="161.4" y="171.8">Secondary</text>
<text x="113.9" y="179">C</text>
<text x="138.1" y="179.8">R</text>
<text x="152" y="179.8">N</text>
<text x="162.7" y="179.8">N</text>
<text x="145.7" y="191.7">C</text>
<text x="154" y="190.9">N</text>
<text x="91.3" y="202">18 V</text>
<text x="109.9" y="205.2">C</text>
<text x="116.4" y="208.4">1</text>
<text x="119.3" y="208.4">SS</text>
<text x="120.5" y="204.4">UCC28600</text>
<text x="123.4" y="208.4">STATUS</text>
<text x="132.3" y="208.4">8</text>
<text x="140.9" y="208.4">C</text>
<text x="144.1" y="204">R</text>
<text x="62.5" y="214.8">1</text>
<text x="65.3" y="214.8">VO_SNS</text>
<text x="67.3" y="210.8">UCC28051</text>
<text x="74.3" y="214.8">VCC</text>
<text x="79.9" y="214.8">8</text>
<text x="116.4" y="214.8">2</text>
<text x="119.3" y="214.8">FB</text>
<text x="126.7" y="214.8">OVP</text>
<text x="132.3" y="214.8">7</text>
<text x="62.5" y="221.1">2</text>
<text x="65.3" y="221.1">COMP</text>
<text x="74.3" y="221.1">DRV</text>
<text x="79.9" y="221.1">7</text>
<text x="116.4" y="221.1">3</text>
<text x="119.3" y="221.1">CS</text>
<text x="126.7" y="221.1">VDD</text>
<text x="132.3" y="221.1">6</text>
<text x="143.7" y="217.9">R</text>
<text x="62.5" y="227.5">3</text>
<text x="65.3" y="227.5">MULTIN</text>
<text x="74.1" y="227.5">GND</text>
<text x="79.9" y="227.5">6</text>
<text x="116.4" y="227.5">4</text>
<text x="119.3" y="227.5">GND</text>
<text x="126.7" y="227.5">OUT</text>
<text x="132.3" y="227.5">5</text>
<text x="62.5" y="233.8">4</text>
<text x="65.3" y="233.8">CS</text>
<text x="74.4" y="233.8">ZCD</text>
<text x="79.9" y="233.8">5</text>
<text x="98" y="229.1">Feedback</text>
<text x="149.2" y="229.1">M</text>
<text x="121" y="235.4">C</text>
<text x="130.2" y="236.3">R</text>
<text x="153.9" y="241">R</text>
<text x="164.4" y="242.2">TL431</text>
</g>
<g font-size="1.2" fill="#010202">
<text x="115.2" y="179.6">BULK</text>
<text x="139.4" y="180.4">SU</text>
<text x="153.3" y="180.4">P</text>
<text x="164" y="180.4">S</text>
<text x="155.3" y="191.5">B</text>
<text x="146.9" y="192.3">B</text>
<text x="111.2" y="205.8">SS</text>
<text x="142.2" y="209">VDD</text>
<text x="145.3" y="204.6">OVP1</text>
<text x="145" y="218.5">OVP2</text>
<text x="150.6" y="229.7">1</text>
<text x="122.3" y="236">BP</text>
<text x="131.5" y="236.8">PL</text>
<text x="155.2" y="241.6">CS</text>
</g>
</svg>
